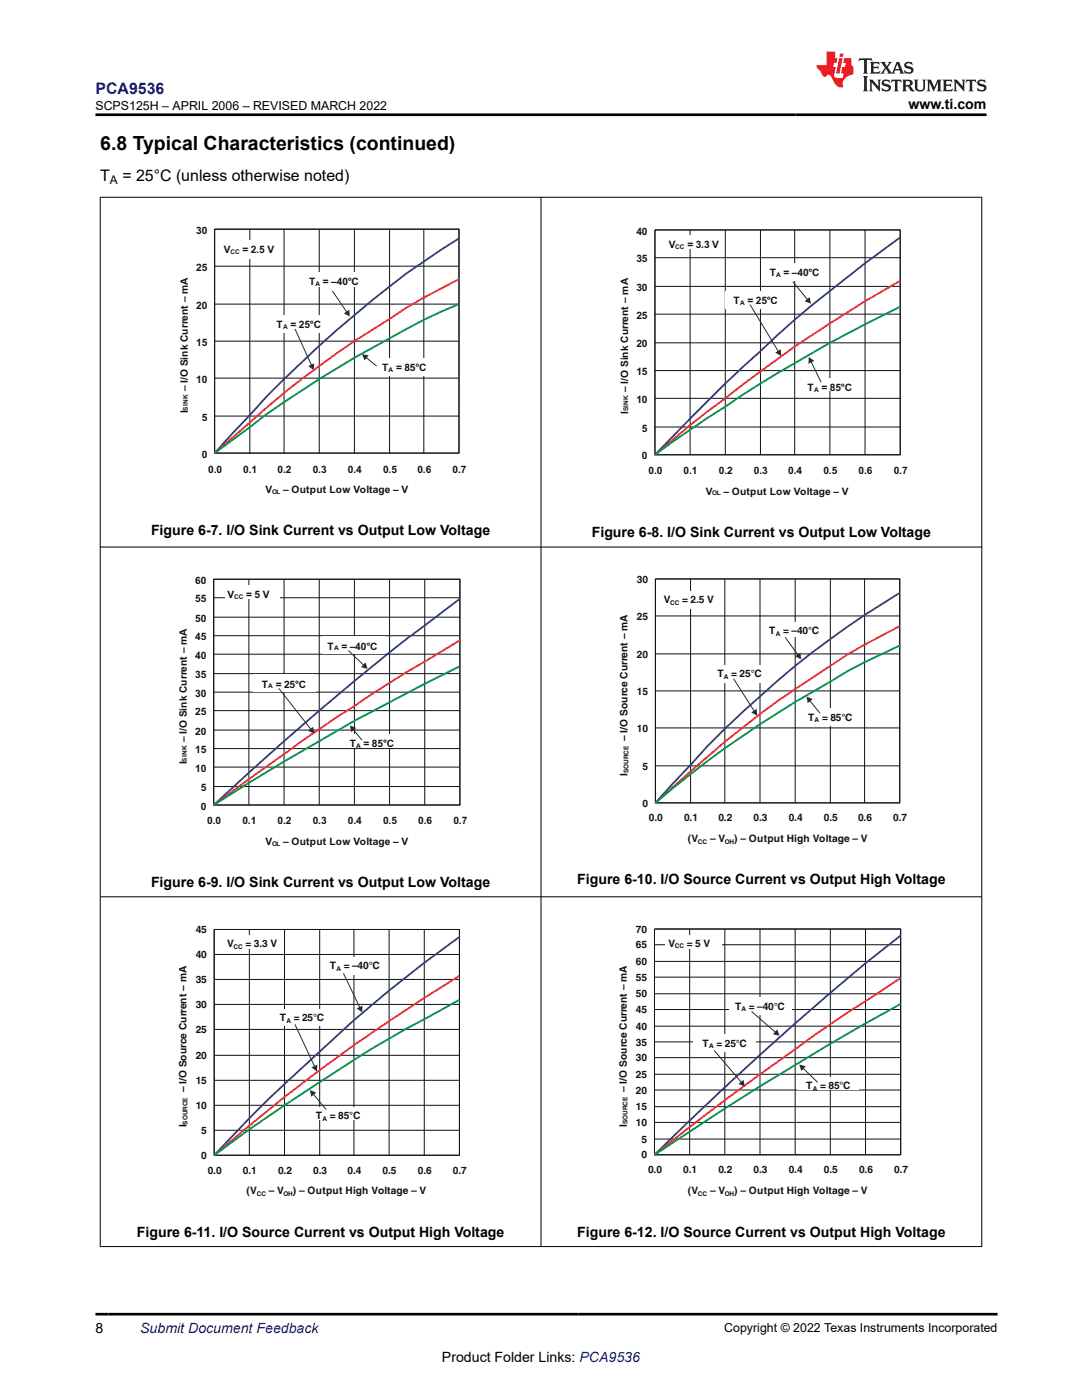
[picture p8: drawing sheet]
<svg xmlns="http://www.w3.org/2000/svg" width="216mm" height="279mm" viewBox="0 0 216 279" stroke-linecap="round" stroke-linejoin="round" font-family="sans-serif">
<path d="M42.8 45.7h48.8v44.7h-48.8zM42.8 53.1h48.8M49.8 45.7v44.7M56.7 45.7v44.7M63.7 45.7v44.7M70.7 45.7v44.7M77.7 45.7v44.7M84.6 45.7v44.7M42.8 75.5h48.8M42.8 68.1h48.8M42.8 60.7h48.8M42.8 83h48.8" fill="none" stroke="#0d1413" stroke-width=".2"/>
<path d="M91.6 47.6a188 188 0 0 0-27.9 21.4l-10.5 10.2-10.4 11.2" fill="none" stroke="#343c96" stroke-width=".37"/>
<path d="M91.6 55.7a111.4 111.4 0 0 0-13.9 7.9 189.4 189.4 0 0 0-27.9 20.7l-7 6.1" fill="none" stroke="#ee2b31" stroke-width=".37"/>
<path d="M91.6 60.7a200.4 200.4 0 0 0-27.9 15l-10.5 7-10.4 7.7" fill="none" stroke="#00994f" stroke-width=".37"/>
<g fill="#fff">
<path d="M61.1 54.2h11.3v3h-11.3z" fill-rule="evenodd"/>
<path d="M44.1 48h12v3.6h-12z" fill-rule="evenodd"/>
<path d="M54.1 62.9h11.3v3.5h-11.3z" fill-rule="evenodd"/>
<path d="M74.4 71.4h12.6v3.5h-12.6z" fill-rule="evenodd"/>
</g>
<path d="M66.4 58.1l2.8 4.2" fill="none" stroke="#2b292a" stroke-width=".2"/>
<path d="M68.6 62.6l1.1-.8 .1 1.4z" fill="#2b292a"/>
<path d="M58.9 65.7l3.3 7.2" fill="none" stroke="#2b292a" stroke-width=".2"/>
<path d="M61.5 73.1l1.2-.6-.1 1.4z" fill="#2b292a"/>
<path d="M73.1 71.4l2 1.6" fill="none" stroke="#2b292a" stroke-width=".2"/>
<path d="M72.2 70.7l1.4 .2-.9 1z" fill="#2b292a"/>
<g fill="#fff">
<path d="M120.5 42.2h62.8v60.2h-62.8z" fill-rule="evenodd"/>
<path d="M130.7 45.9h48.9v44.9h-48.9z" fill-rule="evenodd"/>
</g>
<g fill="none" stroke="#0d1413" stroke-width=".2">
<path d="M130.7 45.9h48.9v44.9h-48.9zM130.7 57.2h48.9M130.7 51.4h48.9M137.7 45.9v44.9M144.7 45.9v44.9M151.7 45.9v44.9M158.6 45.9v44.9M165.6 45.9v44.9M172.6 45.9v44.9M130.7 79.5h48.9M130.7 74h48.9M130.7 68.4h48.9"/>
<path d="M130.7 62.7h48.9M130.7 85.2h48.9"/>
</g>
<path d="M179.6 47.4l-10.5 7.9a188.3 188.3 0 0 0-17.4 14.8 310.1 310.1 0 0 0-21 20.7" fill="none" stroke="#343c96" stroke-width=".37"/>
<path d="M179.6 56a271.1 271.1 0 0 0-34.9 23.5 187.4 187.4 0 0 0-14 11.3" fill="none" stroke="#ee2b31" stroke-width=".37"/>
<path d="M179.6 61.2a320.7 320.7 0 0 0-38.4 22.2l-7 4.8-3.5 2.6" fill="none" stroke="#00994f" stroke-width=".37"/>
<g fill="#fff">
<path d="M152.5 52.5h12.4v3.5h-12.4z" fill-rule="evenodd"/>
<path d="M132.9 47h11.3v2.8h-11.3z" fill-rule="evenodd"/>
<path d="M144.7 58.1h12.4v3.5h-12.4z" fill-rule="evenodd"/>
<path d="M159.7 75.4h12v2.6h-12z" fill-rule="evenodd"/>
</g>
<path d="M158.3 56.3l2.8 3.5" fill="none" stroke="#2b292a" stroke-width=".2"/>
<path d="M160.6 60.1l1-.8 .2 1.3z" fill="#2b292a"/>
<path d="M149.7 60.8l5.6 9.3" fill="none" stroke="#2b292a" stroke-width=".2"/>
<path d="M154.7 70.4l1.1-.7 .1 1.3z" fill="#2b292a"/>
<path d="M161.9 72.2l1.9 4" fill="none" stroke="#2b292a" stroke-width=".2"/>
<path d="M161.4 71.2l1.1 .8-1.2 .6z" fill="#2b292a"/>
<g fill="#fff">
<path d="M32.5 111.9h63v60.4h-63z" fill-rule="evenodd"/>
<path d="M42.6 115.6h49.2v45.1h-49.2z" fill-rule="evenodd"/>
</g>
<g fill="none" stroke="#0d1413" stroke-width=".2">
<path d="M42.6 115.6h49.2v45.1h-49.2zM42.6 119.3h49.2M49.7 115.6v45.1M56.7 115.6v45.1M63.7 115.6v45.1M70.7 115.6v45.1M77.7 115.6v45.1M84.8 115.6v45.1M42.6 138.1h49.2M42.6 134.4h49.2M42.6 130.6h49.2M42.6 126.9h49.2"/>
<path d="M42.6 123.2h49.2M42.6 157h49.2M42.6 153.1h49.2M42.6 149.4h49.2M42.6 145.7h49.2M42.6 141.8h49.2"/>
</g>
<path d="M91.8 119.5a537.3 537.3 0 0 0-49.2 41.2" fill="none" stroke="#343c96" stroke-width=".37"/>
<path d="M91.8 127.8l-7 4.2a220.7 220.7 0 0 0-14.1 8.9 237.3 237.3 0 0 0-14 9.6l-14.1 10.2" fill="none" stroke="#ee2b31" stroke-width=".37"/>
<path d="M91.8 133a447.8 447.8 0 0 0-42.1 23.2l-7.1 4.5" fill="none" stroke="#00994f" stroke-width=".37"/>
<g fill="#fff">
<path d="M64.3 127.1h12.3v3.5h-12.3z" fill-rule="evenodd"/>
<path d="M44.9 116.7h10.9v2.8h-10.9z" fill-rule="evenodd"/>
<path d="M50.6 134.6h12.4v3.5h-12.4z" fill-rule="evenodd"/>
<path d="M68.3 146.4h12v2.8h-12z" fill-rule="evenodd"/>
</g>
<path d="M69.6 129.9l3 2.8" fill="none" stroke="#2b292a" stroke-width=".2"/>
<path d="M72.9 132.2l.5 1.3-1.4-.4z" fill="#2b292a"/>
<path d="M55.7 137.4l6.3 8.1" fill="none" stroke="#2b292a" stroke-width=".2"/>
<path d="M61.5 145.8l1-.8 .2 1.4z" fill="#2b292a"/>
<path d="M70.5 145.6l1.7 2.1" fill="none" stroke="#2b292a" stroke-width=".2"/>
<path d="M69.8 144.8l1.3 .5-1 .8z" fill="#2b292a"/>
<g fill="#fff">
<path d="M120.6 111.8h62.6v60.1h-62.6z" fill-rule="evenodd"/>
<path d="M130.8 115.5h48.7v44.7h-48.7z" fill-rule="evenodd"/>
</g>
<path d="M130.8 115.5h48.7v44.7h-48.7zM137.8 115.5v44.7M144.6 115.5v44.7M151.6 115.5v44.7M158.7 115.5v44.7M165.7 115.5v44.7M172.5 115.5v44.7M130.8 137.9h48.7M130.8 130.5h48.7M130.8 122.9h48.7M130.8 152.8h48.7M130.8 145.3h48.7" fill="none" stroke="#0d1413" stroke-width=".2"/>
<path d="M179.5 118.3a186.8 186.8 0 0 0-31.4 23.8l-7 6.9-10.3 11.2" fill="none" stroke="#343c96" stroke-width=".37"/>
<path d="M179.5 125a111.4 111.4 0 0 0-13.8 7.9 200.8 200.8 0 0 0-31.4 24.2l-3.5 3.1" fill="none" stroke="#ee2b31" stroke-width=".37"/>
<path d="M179.5 128.8a105.8 105.8 0 0 0-13.8 7.2 206.1 206.1 0 0 0-34.9 24.2" fill="none" stroke="#00994f" stroke-width=".37"/>
<g fill="#fff">
<path d="M152.8 124.2h11.4v3h-11.4z" fill-rule="evenodd"/>
<path d="M131.9 117.9h12.4v3.5h-12.4z" fill-rule="evenodd"/>
<path d="M141.9 132.7h11.4v3.5h-11.4z" fill-rule="evenodd"/>
<path d="M159.4 141.4h12.6v3.5h-12.6z" fill-rule="evenodd"/>
</g>
<path d="M156.7 127.2l2.5 3.5" fill="none" stroke="#2b292a" stroke-width=".2"/>
<path d="M158.7 131l1-.8 .2 1.4z" fill="#2b292a"/>
<path d="M146.4 135.5l4.1 6.4" fill="none" stroke="#2b292a" stroke-width=".2"/>
<path d="M149.9 142.2l1.1-.7 .1 1.3z" fill="#2b292a"/>
<path d="M161.6 139.8l2 2.5" fill="none" stroke="#2b292a" stroke-width=".2"/>
<path d="M160.9 139l1.3 .5-1 .8z" fill="#2b292a"/>
<g fill="#fff">
<path d="M32.6 181.8h62.8v60.2h-62.8z" fill-rule="evenodd"/>
<path d="M42.7 185.5h49v45.1h-49z" fill-rule="evenodd"/>
</g>
<g fill="none" stroke="#0d1413" stroke-width=".2">
<path d="M42.7 185.5h49v45.1h-49zM42.7 195.5h49M42.7 190.5h49M49.8 185.5v45.1M56.8 185.5v45.1M63.8 185.5v45.1M70.6 185.5v45.1M77.6 185.5v45.1M84.7 185.5v45.1M42.7 215.6h49M42.7 210.6h49M42.7 205.4h49"/>
<path d="M42.7 200.5h49M42.7 225.6h49M42.7 220.6h49"/>
</g>
<path d="M91.7 187a260.9 260.9 0 0 0-27.9 22.9 275.5 275.5 0 0 0-21.1 20.7" fill="none" stroke="#343c96" stroke-width=".37"/>
<path d="M91.7 194.7a355 355 0 0 0-49 35.9" fill="none" stroke="#ee2b31" stroke-width=".37"/>
<path d="M91.7 199.5l-7 3.9a221.8 221.8 0 0 0-20.9 12.6 291.2 291.2 0 0 0-21.1 14.6" fill="none" stroke="#00994f" stroke-width=".37"/>
<g fill="#fff">
<path d="M64.5 191h12.6v3.5h-12.6z" fill-rule="evenodd"/>
<path d="M44.8 186.6h11.4v2.8h-11.4z" fill-rule="evenodd"/>
<path d="M54 201.4h12.6v3.3h-12.6z" fill-rule="evenodd"/>
<path d="M61.4 221h12.2v2.5h-12.2z" fill-rule="evenodd"/>
</g>
<path d="M68.5 194.3l3.3 6.8" fill="none" stroke="#2b292a" stroke-width=".2"/>
<path d="M71.2 201.3l1.1-.6v1.3z" fill="#2b292a"/>
<path d="M58.9 204.5l3.9 8.4" fill="none" stroke="#2b292a" stroke-width=".2"/>
<path d="M62.1 213l1.2-.5-.1 1.3z" fill="#2b292a"/>
<path d="M62.5 218.4l2.5 3" fill="none" stroke="#2b292a" stroke-width=".2"/>
<path d="M61.8 217.6l1.3 .4-1 .9z" fill="#2b292a"/>
<g fill="#fff">
<path d="M120.4 181.7h63v60.4h-63z" fill-rule="evenodd"/>
<path d="M130.6 185.4h49.1v45.1h-49.1z" fill-rule="evenodd"/>
</g>
<g fill="none" stroke="#0d1413" stroke-width=".2">
<path d="M130.6 185.4h49.1v45.1h-49.1zM130.6 198.3h49.1M130.6 195h49.1M130.6 191.9h49.1M130.6 188.5h49.1M137.6 185.4v45.1M144.6 185.4v45.1M151.6 185.4v45.1M158.7 185.4v45.1M165.7 185.4v45.1M172.7 185.4v45.1M130.6 217.5h49.1"/>
<path d="M130.6 214.4h49.1M130.6 211.1h49.1M130.6 207.9h49.1M130.6 204.8h49.1M130.6 201.5h49.1M130.6 227.3h49.1M130.6 224h49.1M130.6 220.9h49.1"/>
</g>
<path d="M179.7 186.7a548.3 548.3 0 0 0-49.1 43.8" fill="none" stroke="#343c96" stroke-width=".37"/>
<path d="M179.7 195.2l-7 4.6a236.7 236.7 0 0 0-14 9.6 520.8 520.8 0 0 0-28.1 21.1" fill="none" stroke="#ee2b31" stroke-width=".37"/>
<path d="M179.7 200.4a625.9 625.9 0 0 0-49.1 30.1" fill="none" stroke="#00994f" stroke-width=".37"/>
<g fill="#fff">
<path d="M145.6 199.1h12.3v3.5h-12.3z" fill-rule="evenodd"/>
<path d="M132.8 186.5h11.3v2.8h-11.3z" fill-rule="evenodd"/>
<path d="M138.4 206.5h12.5v3.5h-12.5z" fill-rule="evenodd"/>
<path d="M159.2 215h12.2v2.5h-12.2z" fill-rule="evenodd"/>
</g>
<path d="M150 201.9l4.7 4.1" fill="none" stroke="#2b292a" stroke-width=".2"/>
<path d="M155.1 205.4l.4 1.3-1.3-.3z" fill="#2b292a"/>
<path d="M142.5 209.7l5.4 6.3" fill="none" stroke="#2b292a" stroke-width=".2"/>
<path d="M147.4 216.3l1-.8 .2 1.3z" fill="#2b292a"/>
<path d="M160.3 213.2l2.8 2.8" fill="none" stroke="#2b292a" stroke-width=".2"/>
<path d="M159.5 212.5l1.3 .3-.9 .9z" fill="#2b292a"/>
<path d="M19.9 39.4h176.1M20 39.3v209.5M107.9 39.3v209.5M195.9 39.3v209.5M19.9 109.2h176.1M19.9 179h176.1M19.9 248.8h176.1" fill="none" stroke="#000" stroke-width=".2"/>
<path d="M171.5 11.6l-.2 .6 .5-.2h.6v.1v2.2l-.2 .4h1l-.2-.4v-2.2v-.1h.5l.5 .2-.1-.6zM173.6 12.4l.2 .3v1.6l-.2 .4h1.9l.1-.6a1.08 1.08 0 0 1-1.3 .2v-.7h.6l.4 .2v-.7l-.4 .2h-.6v-.5l.2-.2a1 1 0 0 1 1 .3l-.1-.5zM175.7 12.4l.9 1.1-1 1.2h.9l-.2-.2 .5-.8 .4 .8-.2 .2h1.6l-.2-.2 .2-.5h.9l.1 .5-.1 .2h.9l-.2-.4-.8-1.9h-.5l-.9 2.1-.9-1.1 .9-1h-.8l.2 .2-.4 .6-.4-.6 .2-.2zM179 12.8l.4 1h-.7zM180.7 12.5a.65 .65 0 0 0-.2 .7 .65 .65 0 0 0 .6 .5l.6 .1 .1 .3a.79 .79 0 0 1-.7 .4 .79 .79 0 0 1-.7-.5l.1 .7 .2-.1a.93 .93 0 0 0 1.1 0 .93 .93 0 0 0 .4-.9 1.46 1.46 0 0 0-1.2-.6l-.1-.3a1.09 1.09 0 0 1 1.2 .2l-.2-.6-.1 .1-.5-.2zM172.2 15.2l.2 .4v2.2l-.2 .4h1l-.2-.4v-2.2l.2-.4zM173.4 15.9l.2 .4v1.5l-.2 .4h.8l-.3-.4 .1-1.3 1.6 1.8v-2l.2-.4h-.7l.1 .2 .1 1.1-1.2-1.3zM176.2 16a.65 .65 0 0 0-.2 .8 .65 .65 0 0 0 .6 .4l.6 .2 .1 .2a.79 .79 0 0 1-.7 .4 .79 .79 0 0 1-.7-.5l.1 .7 .2-.1a.93 .93 0 0 0 1.1 .1 .93 .93 0 0 0 .4-1 1.46 1.46 0 0 0-1.2-.5l-.1-.4a1.09 1.09 0 0 1 1.2 .2l-.1-.6-.2 .1-.5-.1zM177.9 15.9l-.1 .6a.63 .63 0 0 1 .8-.3v1.6l-.3 .4h1l-.2-.4v-1.6a.66 .66 0 0 1 .8 .3l-.1-.6zM180 15.9l.2 .4v1.5l-.2 .4h1l-.2-.2-.1-.7h.5l.1 .2a.79 .79 0 0 0 1.2 .6l-1-.9a.61 .61 0 0 0 .6-.6 .61 .61 0 0 0-.5-.7zM180.8 16.2h.1a.47 .47 0 0 1 .5 .1 .47 .47 0 0 1 .1 .5l-.1 .1-.7 .1zM182.3 15.9l.2 .2a2.27 2.27 0 0 0 .4 2 1.04 1.04 0 0 0 1.7-.7v-1.3l.2-.2h-.8l.2 .4v1.1a.6 .6 0 0 1-.6 .6 .6 .6 0 0 1-.6-.6v-1.1l.3-.4zM184.9 15.9l.2 .4v1.5l-.2 .4h.8l-.3-.4v-1.4l.9 1.9 .9-1.9v1.4l-.3 .4h1l-.2-.4v-1.5l.2-.4h-.8l-.7 1.5-.6-1.5zM188.1 15.9l.2 .4v1.5l-.2 .4h1.9l.1-.6a1.09 1.09 0 0 1-1.3 .2v-.7h.6l.4 .2v-.6l-.4 .2h-.6v-.6l.2-.1a1.01 1.01 0 0 1 1 .3l-.1-.6zM190.2 15.9l.3 .4v1.5l-.3 .4h.8l-.2-.4v-1.3l1.6 1.8v-2l.2-.4h-.7l.2 .2v1.1l-1.2-1.3zM192.8 15.9l-.1 .6a.63 .63 0 0 1 .8-.3v1.6l-.3 .4h1l-.2-.4v-1.6a.66 .66 0 0 1 .8 .3l-.1-.6zM195.2 16a.65 .65 0 0 0-.2 .8 .65 .65 0 0 0 .6 .4l.6 .2 .2 .2a.79 .79 0 0 1-.7 .4 .79 .79 0 0 1-.7-.5l.1 .7 .2-.1a.93 .93 0 0 0 1 .1 .93 .93 0 0 0 .5-1 1.46 1.46 0 0 0-1.3-.5v-.4a1.09 1.09 0 0 1 1.2 .2l-.2-.6-.2 .1-.5-.1z" fill="#231f20"/>
<path d="M164.9 10.3v2.7h-2l.1 .4 .8 1a.95 .95 0 0 0 1 .9 .59 .59 0 0 1 .5-.4 .59 .59 0 0 1 .5 .3l.4 .8a1.59 1.59 0 0 0 2.1 1.4 1.61 1.61 0 0 1 1-2.3l1-.3-.1-1.5a1.59 1.59 0 0 1-.3-1.7h-1.5l-.2 .9h.6l-.2 .9h-.5l-.2 .9v.3l.4 .1-.1 .9h-.7a.73 .73 0 0 1-1-.7l.3-1.5h-.5l.1-.9h.5l.2-.9h-.5v-1.3zM167.4 11.6l-.6 3.1h.7l.6-3.1zM167.6 10.7l-.1 .6h.7l.1-.6z" fill="#ed1c24"/>
<path d="M19 22.9h177.8M19 262.3h180" fill="none" stroke="#000" stroke-width=".53"/>
<text font-size="3.9" x="20" y="29.9">6.8 Typical Characteristics (continued)</text>
<text font-size="3.2" fill="#00f" x="19" y="18.7">PCA9536</text>
<g font-size="3.2">
<text x="20" y="36.1">T</text>
<text x="24.4" y="36.1">= 25°C (unless otherwise noted)</text>
</g>
<g font-size="2.8">
<text x="181.3" y="21.8">www.ti.com</text>
<text x="30.1" y="106.7">Figure 6-7. I/O Sink Current vs Output Low Voltage</text>
<text x="118.1" y="107.2">Figure 6-8. I/O Sink Current vs Output Low Voltage</text>
<text x="30.1" y="177">Figure 6-9. I/O Sink Current vs Output Low Voltage</text>
<text x="115.2" y="176.5">Figure 6-10. I/O Source Current vs Output High Voltage</text>
<text x="27.3" y="246.8">Figure 6-11. I/O Source Current vs Output High Voltage</text>
<text x="115.2" y="246.8">Figure 6-12. I/O Source Current vs Output High Voltage</text>
<text x="19" y="266.1">8</text>
<text x="88.2" y="271.7">Product Folder Links: PCA9536</text>
</g>
<text font-size="2.8" fill="#00f" x="28" y="266.1">Submit Document Feedback</text>
<g font-size="2.5">
<text x="19" y="21.9">SCPS125H – APRIL 2006 – REVISED MARCH 2022</text>
<text x="144.5" y="265.8">Copyright © 2022 Texas Instruments Incorporated</text>
</g>
<text font-size="2.4" x="21.9" y="36.7">A</text>
<g font-size="2" fill="#0d1413">
<text x="39.1" y="46.7">30</text>
<text x="127" y="46.8">40</text>
<text x="44.7" y="50.5">V</text>
<text x="48.4" y="50.5">= 2.5 V</text>
<text x="127" y="52.4">35</text>
<text x="133.5" y="49.6">V</text>
<text x="137.2" y="49.6">= 3.3 V</text>
<text x="39.1" y="54">25</text>
<text x="61.7" y="56.8">T</text>
<text x="64.4" y="56.8">= –40°C</text>
<text x="127" y="58.1">30</text>
<text x="153.6" y="55.1">T</text>
<text x="156.4" y="55.1">= –40°C</text>
<text x="39.1" y="61.6">20</text>
<text x="55.2" y="65.5">T</text>
<text x="58" y="65.5">= 25°C</text>
<text x="127" y="63.6">25</text>
<text x="146.4" y="60.7">T</text>
<text x="149.2" y="60.7">= 25°C</text>
<text x="39.1" y="69">15</text>
<text x="127" y="69.3">20</text>
<text x="39.1" y="76.4">10</text>
<text x="76.3" y="74">T</text>
<text x="79" y="74">= 85°C</text>
<text x="127" y="74.9">15</text>
<text x="37.5" y="82.5" transform="rotate(-90 37.5 82.5)">I</text>
<text x="37.5" y="78.1" transform="rotate(-90 37.5 78.1)">– I/O Sink Current – mA</text>
<text x="40.2" y="84">5</text>
<text x="125.3" y="82.6" transform="rotate(-90 125.3 82.6)">I</text>
<text x="125.3" y="78.2" transform="rotate(-90 125.3 78.2)">– I/O Sink Current – mA</text>
<text x="127" y="80.4">10</text>
<text x="161.2" y="78">T</text>
<text x="163.9" y="78">= 85°C</text>
<text x="128.1" y="86.1">5</text>
<text x="40.2" y="91.3">0</text>
<text x="41.5" y="94.3">0.0</text>
<text x="48.6" y="94.3">0.1</text>
<text x="55.4" y="94.3">0.2</text>
<text x="62.4" y="94.3">0.3</text>
<text x="69.4" y="94.3">0.4</text>
<text x="76.4" y="94.3">0.5</text>
<text x="83.3" y="94.3">0.6</text>
<text x="90.3" y="94.3">0.7</text>
<text x="128.1" y="91.7">0</text>
<text x="129.4" y="94.6">0.0</text>
<text x="136.4" y="94.6">0.1</text>
<text x="143.4" y="94.6">0.2</text>
<text x="150.4" y="94.6">0.3</text>
<text x="157.3" y="94.6">0.4</text>
<text x="164.3" y="94.6">0.5</text>
<text x="171.3" y="94.6">0.6</text>
<text x="178.3" y="94.6">0.7</text>
<text x="53" y="98.4">V</text>
<text x="56.5" y="98.4">– Output Low Voltage – V</text>
<text x="140.8" y="98.7">V</text>
<text x="144.4" y="98.7">– Output Low Voltage – V</text>
<text x="39" y="116.5">60</text>
<text x="45.4" y="119.3">V</text>
<text x="49.1" y="119.3">= 5 V</text>
<text x="127.1" y="116.3">30</text>
<text x="39" y="124.1">50</text>
<text x="39" y="120.2">55</text>
<text x="127.1" y="123.7">25</text>
<text x="132.4" y="120.3">V</text>
<text x="136.1" y="120.3">= 2.5 V</text>
<text x="39" y="131.5">40</text>
<text x="39" y="127.8">45</text>
<text x="65.4" y="129.6">T</text>
<text x="68.1" y="129.6">= –40°C</text>
<text x="127.1" y="131.2">20</text>
<text x="153.5" y="126.6">T</text>
<text x="156.3" y="126.6">= –40°C</text>
<text x="39" y="135.4">35</text>
<text x="52.2" y="137.2">T</text>
<text x="55" y="137.2">= 25°C</text>
<text x="143.2" y="135.1">T</text>
<text x="145.9" y="135.1">= 25°C</text>
<text x="39" y="142.7">25</text>
<text x="39" y="139.1">30</text>
<text x="127.1" y="138.6">15</text>
<text x="161.3" y="143.8">T</text>
<text x="164" y="143.8">= 85°C</text>
<text x="37.3" y="148.1" transform="rotate(-90 37.3 148.1)">– I/O Sink Current – mA</text>
<text x="39" y="146.6">20</text>
<text x="69.8" y="149">T</text>
<text x="72.6" y="149">= 85°C</text>
<text x="125.2" y="147.9" transform="rotate(-90 125.2 147.9)">– I/O Source Current – mA</text>
<text x="127.1" y="146">10</text>
<text x="37.3" y="152.5" transform="rotate(-90 37.3 152.5)">I</text>
<text x="39" y="154">10</text>
<text x="39" y="150.3">15</text>
<text x="125.2" y="154.9" transform="rotate(-90 125.2 154.9)">I</text>
<text x="128.2" y="153.6">5</text>
<text x="40.1" y="161.6">0</text>
<text x="40.1" y="157.9">5</text>
<text x="128.2" y="161">0</text>
<text x="41.4" y="164.5">0.0</text>
<text x="48.4" y="164.5">0.1</text>
<text x="55.4" y="164.5">0.2</text>
<text x="62.4" y="164.5">0.3</text>
<text x="69.4" y="164.5">0.4</text>
<text x="76.4" y="164.5">0.5</text>
<text x="83.5" y="164.5">0.6</text>
<text x="90.5" y="164.5">0.7</text>
<text x="129.5" y="163.9">0.0</text>
<text x="136.5" y="163.9">0.1</text>
<text x="137.2" y="168">(V</text>
<text x="141.7" y="168">– V</text>
<text x="143.3" y="163.9">0.2</text>
<text x="146.5" y="168">) – Output High Voltage – V</text>
<text x="150.4" y="163.9">0.3</text>
<text x="157.4" y="163.9">0.4</text>
<text x="164.4" y="163.9">0.5</text>
<text x="171.2" y="163.9">0.6</text>
<text x="178.2" y="163.9">0.7</text>
<text x="53" y="168.6">V</text>
<text x="56.5" y="168.6">– Output Low Voltage – V</text>
<text x="39" y="191.2">40</text>
<text x="39" y="186.2">45</text>
<text x="45.3" y="189">V</text>
<text x="49" y="189">= 3.3 V</text>
<text x="126.9" y="189.3">65</text>
<text x="126.9" y="186.1">70</text>
<text x="133.4" y="188.9">V</text>
<text x="137.1" y="188.9">= 5 V</text>
<text x="39" y="196.2">35</text>
<text x="65.8" y="193.4">T</text>
<text x="68.6" y="193.4">= –40°C</text>
<text x="126.9" y="195.7">55</text>
<text x="126.9" y="192.6">60</text>
<text x="39" y="201.2">30</text>
<text x="55.8" y="203.8">T</text>
<text x="58.6" y="203.8">= 25°C</text>
<text x="126.9" y="202.2">45</text>
<text x="126.9" y="199.1">50</text>
<text x="146.7" y="201.5">T</text>
<text x="149.4" y="201.5">= –40°C</text>
<text x="39" y="206.2">25</text>
<text x="126.9" y="208.7">35</text>
<text x="126.9" y="205.5">40</text>
<text x="140.2" y="208.9">T</text>
<text x="143" y="208.9">= 25°C</text>
<text x="39" y="211.4">20</text>
<text x="126.9" y="215.1">25</text>
<text x="126.9" y="211.8">30</text>
<text x="37.2" y="218" transform="rotate(-90 37.2 218)">– I/O Source Current – mA</text>
<text x="39" y="221.3">10</text>
<text x="39" y="216.3">15</text>
<text x="125.1" y="217.9" transform="rotate(-90 125.1 217.9)">– I/O Source Current – mA</text>
<text x="126.9" y="221.6">15</text>
<text x="126.9" y="218.3">20</text>
<text x="160.9" y="217.4">T</text>
<text x="163.7" y="217.4">= 85°C</text>
<text x="37.2" y="225" transform="rotate(-90 37.2 225)">I</text>
<text x="40.2" y="226.3">5</text>
<text x="63.1" y="223.4">T</text>
<text x="65.8" y="223.4">= 85°C</text>
<text x="125.1" y="224.9" transform="rotate(-90 125.1 224.9)">I</text>
<text x="126.9" y="224.7">10</text>
<text x="40.2" y="231.3">0</text>
<text x="128" y="231.2">0</text>
<text x="128" y="228.1">5</text>
<text x="41.4" y="234.2">0.0</text>
<text x="48.5" y="234.2">0.1</text>
<text x="49.2" y="238.3">(V</text>
<text x="53.6" y="238.3">– V</text>
<text x="55.5" y="234.2">0.2</text>
<text x="58.4" y="238.3">) – Output High Voltage – V</text>
<text x="62.5" y="234.2">0.3</text>
<text x="69.3" y="234.2">0.4</text>
<text x="76.3" y="234.2">0.5</text>
<text x="83.4" y="234.2">0.6</text>
<text x="90.4" y="234.2">0.7</text>
<text x="129.3" y="234.2">0.0</text>
<text x="136.3" y="234.2">0.1</text>
<text x="137.2" y="238.2">(V</text>
<text x="141.7" y="238.2">– V</text>
<text x="143.3" y="234.2">0.2</text>
<text x="146.5" y="238.2">) – Output High Voltage – V</text>
<text x="150.4" y="234.2">0.3</text>
<text x="157.4" y="234.2">0.4</text>
<text x="164.4" y="234.2">0.5</text>
<text x="171.4" y="234.2">0.6</text>
<text x="178.4" y="234.2">0.7</text>
</g>
<g font-size="1.3" fill="#0d1413">
<text x="46" y="50.7">CC</text>
<text x="134.7" y="49.8">CC</text>
<text x="63" y="57">A</text>
<text x="154.9" y="55.3">A</text>
<text x="56.5" y="65.7">A</text>
<text x="147.7" y="60.8">A</text>
<text x="77.5" y="74.2">A</text>
<text x="37.5" y="81.9" transform="rotate(-90 37.5 81.9)">SINK</text>
<text x="125.3" y="82.1" transform="rotate(-90 125.3 82.1)">SINK</text>
<text x="162.5" y="78.2">A</text>
<text x="54.3" y="98.5">OL</text>
<text x="142.1" y="98.9">OL</text>
<text x="46.7" y="119.5">CC</text>
<text x="133.7" y="120.7">CC</text>
<text x="66.7" y="129.8">A</text>
<text x="154.8" y="127">A</text>
<text x="53.5" y="137.4">A</text>
<text x="144.4" y="135.5">A</text>
<text x="71.1" y="149.2">A</text>
<text x="162.5" y="144.2">A</text>
<text x="37.3" y="152" transform="rotate(-90 37.3 152)">SINK</text>
<text x="125.4" y="154.3" transform="rotate(-90 125.4 154.3)">SOURCE</text>
<text x="54.3" y="168.8">OL</text>
<text x="139.3" y="168.4">CC</text>
<text x="144.6" y="168.4">OH</text>
<text x="46.6" y="189.4">CC</text>
<text x="134.7" y="189.3">CC</text>
<text x="67.1" y="193.8">A</text>
<text x="148" y="201.8">A</text>
<text x="57.1" y="204.1">A</text>
<text x="141.5" y="209.2">A</text>
<text x="162.2" y="217.7">A</text>
<text x="37.4" y="224.5" transform="rotate(-90 37.4 224.5)">SOURCE</text>
<text x="64.3" y="223.7">A</text>
<text x="125.2" y="224.4" transform="rotate(-90 125.2 224.4)">SOURCE</text>
<text x="51.2" y="238.7">CC</text>
<text x="56.6" y="238.7">OH</text>
<text x="139.3" y="238.6">CC</text>
<text x="144.6" y="238.6">OH</text>
</g>
</svg>
